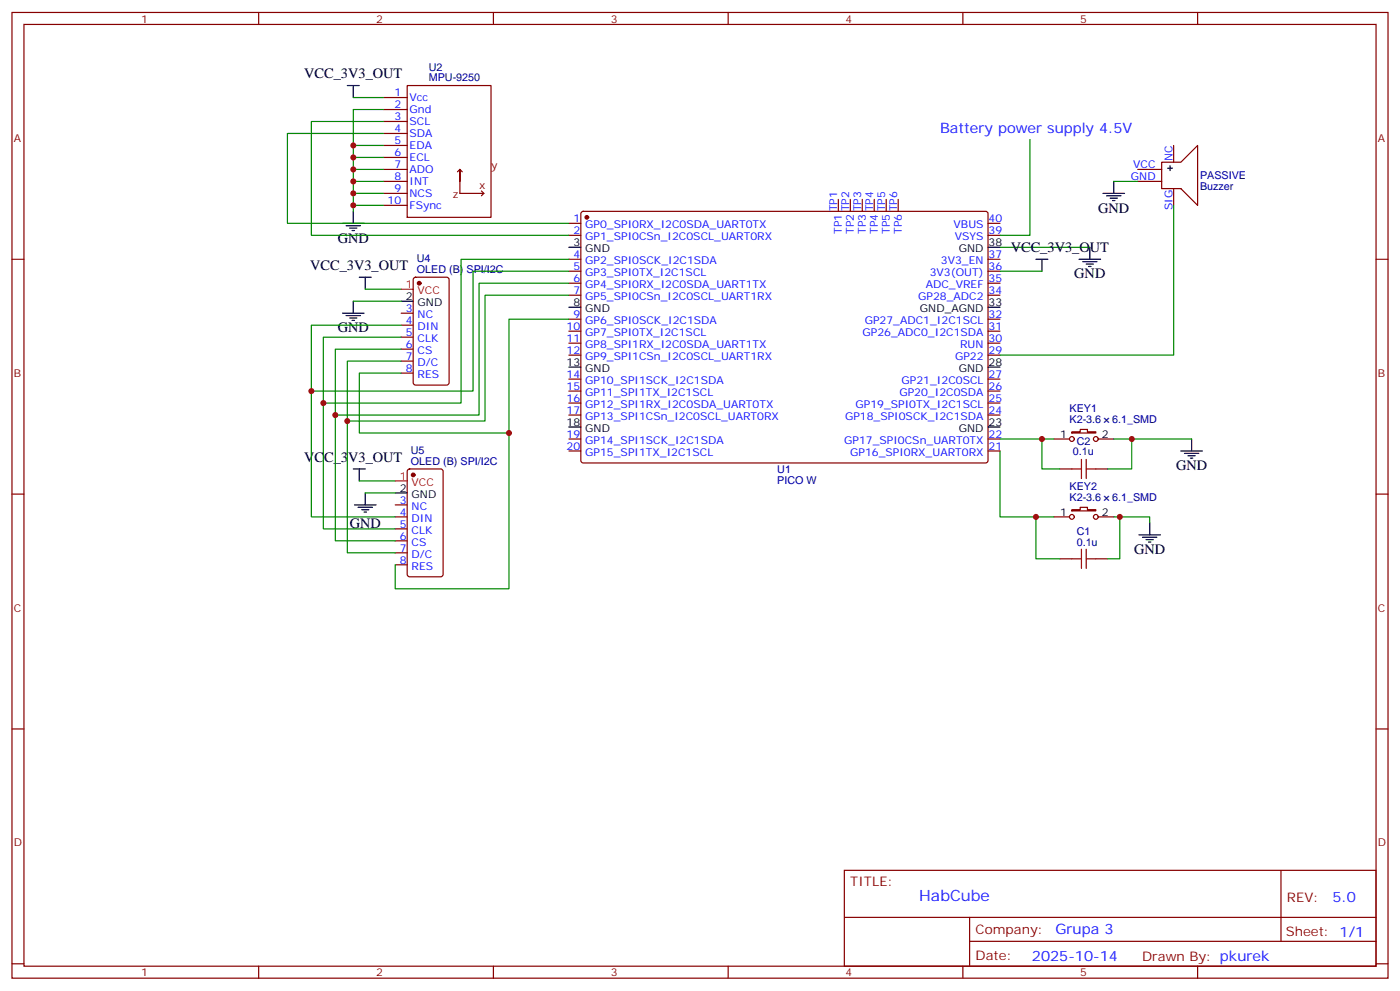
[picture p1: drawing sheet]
<svg xmlns="http://www.w3.org/2000/svg" width="412mm" height="292mm" viewBox="0 0 412 292" stroke-linecap="round" stroke-linejoin="round" font-family="sans-serif">
<g fill="none" stroke="#870000" stroke-width=".35">
<path d="M3.5 3.7h405.4v284.3h-405.4zM7.1 7.2h398.2v277.3h-398.2zM76.2 3.7v3.5M145.3 3.7v3.5M214.5 3.7v3.5M283.6 3.7v3.5M352.8 3.7v3.5M112.9 28.7h7M112.9 32.2h7M112.9 35.8h7M112.9 39.3h7M119.9 25.2h24.7v38.8h-24.7z"/>
<path d="M112.9 42.8h7M112.9 46.4h7M112.9 49.9h7M112.9 53.4h7M112.9 56.9h7M134.8 50.6l.7-.7 .7 .7M135.5 53.4v-3.5v7h7M141.8 56.2l.7 .7M142.5 56.9l-.7 .7M246.9 58.7v3.5M250.5 58.7v3.5M254 58.7v3.5"/>
<path d="M257.5 58.7v3.5M261.1 58.7v3.5M264.6 58.7v3.5M335.1 49.9h7.1M335.1 53.4h7.1M342.2 47.8h5.6l5-5v17.7l-5-5h-5.6zM345.7 42.8v5M345.7 55.5v5M3.5 76.3h3.6M112.9 60.5h7M167.6 76.3h3.5M167.6 65.8h3.5"/>
<path d="M167.6 69.3h3.5M167.6 79.9h3.5M171.3 62.4l.5-.2 118.8 .1 .4 .6v73l-.7 .4-118.8-.1-.4-.6v-72.7zM291 76.3h3.6M291 65.8h3.6M291 69.3h3.6M291 79.9h3.6M405.3 76.3h3.6M118.2 92.2h3.5M118.2 95.7h3.5M118.2 99.3h3.5M121.9 81.8l.5-.2h9.2l.6 .5 .1 30.6-.5 .6-9.4 .1-.6-.5-.1-30.6z"/>
<path d="M167.6 83.4h3.5M167.6 86.9h3.5M167.6 94h3.5M167.6 97.5h3.5M291 83.4h3.6M291 86.9h3.6M291 94h3.6M291 97.5h3.6M118.2 102.8h3.5M118.2 106.3h3.5M118.2 109.9h3.5M167.6 101h3.5"/>
<path d="M167.6 104.6h3.5M167.6 111.6h3.5M167.6 115.1h3.5M167.6 118.7h3.5M291 101h3.6M291 104.6h3.6M291 111.6h3.6M291 115.1h3.6M291 118.7h3.6M120.2 138.3l.4-.2h9.2l.7 .4v30.6l-.4 .7h-9.5l-.6-.4-.1-30.6zM167.6 129.3h3.5M167.6 122.2h3.5"/>
<path d="M167.6 132.8h3.5M291 129.3h3.6M291 122.2h3.6M291 132.8h3.6M310.4 129.3h4.6M312.2 138.1h3.5M315.7 127.1h2.5v-.7h2.1v.7h2.5v.4h-7.1zM322.8 138.1h3.5M323.5 129.3h4.6M3.5 145.5h3.6M116.4 152.2h3.5M116.4 148.7h3.5"/>
<path d="M116.4 155.7h3.5M116.4 159.2h3.5M310.4 152.2h4.6M315.7 150.1h2.5v-.7h2.1v.7h2.5v.3h-7.1zM323.5 152.2h4.6M405.3 145.5h3.6M116.4 162.8h3.5M116.4 166.3h3.5M312.2 164.5h3.5M322.8 164.5h3.5M3.5 214.6h3.6M405.3 214.6h3.6"/>
<path d="M248.7 256.3h156.6v28.2h-156.6zM377.3 256.3v20.9M248.7 270.1h156.5M285.6 277.2h119.6M285.6 270.1v14.1M3.5 283.8h3.6M76.2 284.5v3.5M145.3 284.5v3.5M214.5 284.5v3.5M283.6 284.5v3.5M352.8 284.5v3.5M405.3 283.8h3.6"/>
<circle cx="315.7" cy="129.3" r=".71"/>
<circle cx="322.8" cy="129.3" r=".71"/>
<circle cx="315.7" cy="152.2" r=".71"/>
<circle cx="322.8" cy="152.2" r=".71"/>
</g>
<g fill="none" stroke="#000" stroke-width=".35">
<path d="M102.3 25.2h3.5M104.1 25.2v3.5M324.9 56.9h6.4M326 57.6h4.2M327 58.3h2.1M327.7 59.1h.7M328.1 53.4v3.5M344 49.5h1.4M344.7 48.8v1.4M100.9 65.8h6.3M102 66.5h4.2M103 67.2h2.1"/>
<path d="M103.7 67.9h.7M104.1 62.2v3.6M167.6 72.8h3.5M291 72.8h3.6M305.2 76.3h3.5M306.9 76.3v3.6M317.9 76.3h6.3M318.9 77h4.2M320 77.8h2.1M320.7 78.5h.7M321 72.8v3.5M100.9 92.2h6.3"/>
<path d="M102 92.9h4.2M103 93.6h2.1M103.7 94.3h.7M104.1 88.7v3.5M105.8 81.6h3.6M107.6 81.6v3.6M118.2 88.7h3.5M167.6 90.5h3.5M291 90.5h3.6M167.6 108.1h3.5M291 108.1h3.6M104.1 138.1h3.5"/>
<path d="M105.8 138.1v3.5M167.6 125.7h3.5M291 125.7h3.6M347.8 132.8h6.4M348.9 133.5h4.2M350 134.2h2.1M350.7 134.9h.7M351 129.3v3.5M104.4 148.7h6.4M105.5 149.4h4.2M106.5 150.1h2.2M107.2 150.8h.7"/>
<path d="M107.6 145.1v3.6M116.4 145.1h3.5M335.5 157.5h6.3M336.5 158.2h4.3M337.6 158.9h2.1M338.3 159.6h.7M338.7 154v3.5"/>
</g>
<g fill="none" stroke="#008700" stroke-width=".35">
<path d="M104.1 28.7h8.8M112.9 32.2h-8.8v30M112.9 35.8h-21.2v33.5h75.9M112.9 39.3h-28.2v26.5h82.9M104.1 53.4h8.8M104.1 42.8h8.8M104.1 46.4h8.8M104.1 49.9h8.8M104.1 56.9h8.8M303.4 41.1v28.2h-8.8M328.1 53.4h7M104.1 60.5h8.8"/>
<path d="M167.6 79.9h-28.3v35.2h-47.6v-19.4h26.5M167.6 76.3h-31.8v42.4h-40.6v-19.4h23M294.6 72.8h26.4M294.6 79.9h12.3M345.7 60.5v44.1h-51.1M104.1 88.7h14.1M107.6 85.2h10.6M167.6 83.4h-26.5v38.8h-42.3v-19.4h19.4M167.6 86.9h-24.7v37.1h-40.6v-17.7h15.9M167.6 94h-17.7v33.5h-44.1v-17.6h12.4M91.7 115.1v37.1h24.7M95.2 118.7v37h21.2"/>
<path d="M98.8 122.2v37h17.6M102.3 124v38.8h14.1M149.9 127.5v45.9h-33.5v-7.1M294.6 132.8v19.4h15.8M294.6 129.3h15.8M306.9 129.3v8.8h5.3M328.1 129.3h22.9M333.4 129.3v8.8h-7.1M105.8 141.6h10.6M107.6 145.1h8.8M305.2 152.2v12.3h7M328.1 152.2h10.6v1.8"/>
<path d="M329.8 152.2v12.3h-3.5"/>
</g>
<path d="M315.7 138.1h2.9M318.6 135.3v5.6M320 135.3v5.6M320 138.1h2.8M315.7 164.5h2.9M318.6 161.7v5.7M320 164.5h2.8M320 161.7v5.7" fill="none" stroke="#a10000" stroke-width=".35"/>
<g fill="#870000" stroke="#870000" stroke-width=".35">
<circle cx="123.5" cy="83.4" r=".53"/>
<circle cx="121.7" cy="139.8" r=".53"/>
<circle cx="172.9" cy="64" r=".53"/>
</g>
<path d="M118.2 85.2h3.5M116.4 141.6h3.5" fill="none" stroke="#f00" stroke-width=".35"/>
<g fill="#c00">
<circle cx="306.9" cy="129.3" r=".88"/>
<circle cx="333.4" cy="129.3" r=".88"/>
<circle cx="329.8" cy="152.2" r=".88"/>
<circle cx="305.2" cy="152.2" r=".88"/>
<circle cx="104.1" cy="42.8" r=".88"/>
<circle cx="104.1" cy="46.4" r=".88"/>
<circle cx="104.1" cy="49.9" r=".88"/>
<circle cx="104.1" cy="53.4" r=".88"/>
<circle cx="104.1" cy="56.9" r=".88"/>
<circle cx="104.1" cy="60.5" r=".88"/>
<circle cx="91.7" cy="115.1" r=".88"/>
<circle cx="98.8" cy="122.2" r=".88"/>
<circle cx="102.3" cy="124" r=".88"/>
<circle cx="149.9" cy="127.5" r=".88"/>
<circle cx="95.3" cy="118.7" r=".88"/>
</g>
<text font-size="4.6" fill="#00f" x="270.8" y="265.3">HabCube</text>
<g font-size="4.2">
<text x="89.6" y="23.1">VCC_3V3_OUT</text>
<text x="323.5" y="62.6">GND</text>
<text x="99.5" y="71.4">GND</text>
<text x="297.7" y="74.3">VCC_3V3_OUT</text>
<text x="91.4" y="79.6">VCC_3V3_OUT</text>
<text x="316.4" y="82">GND</text>
<text x="99.5" y="97.9">GND</text>
<text x="89.6" y="135.9">VCC_3V3_OUT</text>
<text x="346.4" y="138.4">GND</text>
<text x="103" y="155.4">GND</text>
<text x="334.1" y="163.1">GND</text>
</g>
<g font-size="4.2" fill="#00f">
<text x="276.9" y="39.3">Battery power supply 4.5V</text>
<text x="392.5" y="265.5">5.0</text>
<text x="310.9" y="275.1">Grupa 3</text>
<text x="304" y="282.9">2025-10-14</text>
</g>
<g font-size="3.9" fill="#800">
<text x="250.5" y="260.8">TITLE:</text>
<text x="379.1" y="265.5">REV:</text>
<text x="287.4" y="275">Company:</text>
<text x="378.7" y="275.7">Sheet: 1/1</text>
<text x="287.4" y="282.7">Date:</text>
<text x="336.4" y="282.8">Drawn By: pkurek</text>
</g>
<g font-size="3.2" fill="#800">
<text x="41.6" y="6.7">1</text>
<text x="110.8" y="6.7">2</text>
<text x="179.9" y="6.7">3</text>
<text x="249.1" y="6.7">4</text>
<text x="318.2" y="6.7">5</text>
<text x="4.1" y="41.8">A</text>
<text x="405.9" y="41.8">A</text>
<text x="144.6" y="49.9">y</text>
<text x="133.3" y="58.3">z</text>
<text x="141.1" y="55.5">x</text>
<text x="4.1" y="110.9">B</text>
<text x="405.9" y="110.9">B</text>
<text x="4.1" y="180.1">C</text>
<text x="405.9" y="180.1">C</text>
<text x="4.1" y="249.2">D</text>
<text x="405.9" y="249.2">D</text>
<text x="41.6" y="287.5">1</text>
<text x="110.8" y="287.5">2</text>
<text x="179.9" y="287.5">3</text>
<text x="249.1" y="287.5">4</text>
<text x="318.2" y="287.5">5</text>
</g>
<g font-size="3.2" fill="#000080">
<text x="126.3" y="24">MPU-9250</text>
<text x="126.3" y="20.8">U2</text>
<text x="353.5" y="52.8">PASSIVE</text>
<text x="353.5" y="56">Buzzer</text>
<text x="122.8" y="77.2">U4</text>
<text x="122.8" y="80.5">OLED (B) SPI/I2C</text>
<text x="315.1" y="124.5">K2-3.6</text>
<text x="315.1" y="121.3">KEY1</text>
<text x="327.6" y="124.5">6.1_SMD</text>
<text x="317.2" y="131.1">C2</text>
<text x="121" y="136.9">OLED (B) SPI/I2C</text>
<text x="121" y="133.7">U5</text>
<text x="316.1" y="133.9">0.1u</text>
<text x="229" y="142.5">PICO W</text>
<text x="229" y="139.4">U1</text>
<text x="315.1" y="147.4">K2-3.6</text>
<text x="315.1" y="144.3">KEY2</text>
<text x="327.6" y="147.4">6.1_SMD</text>
<text x="317.2" y="160.7">0.1u</text>
<text x="317.2" y="157.6">C1</text>
</g>
<g font-size="3.2" fill="#00f">
<text x="116.2" y="28.4">1</text>
<text x="120.6" y="29.8">Vcc</text>
<text x="116.2" y="31.9">2</text>
<text x="116.2" y="35.4">3</text>
<text x="120.6" y="33.3">Gnd</text>
<text x="116.2" y="38.9">4</text>
<text x="120.6" y="36.8">SCL</text>
<text x="120.6" y="40.4">SDA</text>
<text x="116.2" y="42.5">5</text>
<text x="116.2" y="46">6</text>
<text x="120.6" y="43.9">EDA</text>
<text x="120.6" y="47.4">ECL</text>
<text x="345.4" y="47.4" transform="rotate(-90 345.4 47.4)">NC</text>
<text x="116.2" y="49.5">7</text>
<text x="116.2" y="53.1">8</text>
<text x="120.6" y="50.9">ADO</text>
<text x="333.1" y="53.1">GND</text>
<text x="333.8" y="49.5">VCC</text>
<text x="116.2" y="56.6">9</text>
<text x="120.6" y="54.5">INT</text>
<text x="120.6" y="58">NCS</text>
<text x="114.1" y="60.1">10</text>
<text x="120.6" y="61.5">FSync</text>
<text x="168.9" y="65.4">1</text>
<text x="246.6" y="62.2" transform="rotate(-90 246.6 62.2)">TP1</text>
<text x="250.1" y="62.2" transform="rotate(-90 250.1 62.2)">TP2</text>
<text x="253.6" y="62.2" transform="rotate(-90 253.6 62.2)">TP3</text>
<text x="257.2" y="62.2" transform="rotate(-90 257.2 62.2)">TP4</text>
<text x="260.7" y="62.2" transform="rotate(-90 260.7 62.2)">TP5</text>
<text x="264.2" y="62.2" transform="rotate(-90 264.2 62.2)">TP6</text>
<text x="291.2" y="65.4">40</text>
<text x="345.4" y="61.8" transform="rotate(-90 345.4 61.8)">SIG</text>
<text x="168.9" y="68.9">2</text>
<text x="172.4" y="67.2">GP0_SPI0RX_I2C0SDA_UART0TX</text>
<text x="172.4" y="70.7">GP1_SPI0CSn_I2C0SCL_UART0RX</text>
<text x="248" y="68.8" transform="rotate(-90 248 68.8)">TP1</text>
<text x="251.5" y="68.8" transform="rotate(-90 251.5 68.8)">TP2</text>
<text x="255.1" y="68.8" transform="rotate(-90 255.1 68.8)">TP3</text>
<text x="258.6" y="68.8" transform="rotate(-90 258.6 68.8)">TP4</text>
<text x="262.1" y="68.8" transform="rotate(-90 262.1 68.8)">TP5</text>
<text x="265.6" y="68.8" transform="rotate(-90 265.6 68.8)">TP6</text>
<text x="280.9" y="67.2">VBUS</text>
<text x="281.3" y="70.7">VSYS</text>
<text x="291.2" y="68.9">39</text>
<text x="168.9" y="76">4</text>
<text x="172.4" y="77.8">GP2_SPI0SCK_I2C1SDA</text>
<text x="277.1" y="77.8">3V3_EN</text>
<text x="291.2" y="76">37</text>
<text x="168.9" y="79.5">5</text>
<text x="168.9" y="83">6</text>
<text x="172.4" y="81.3">GP3_SPI0TX_I2C1SCL</text>
<text x="273.9" y="81.3">3V3(OUT)</text>
<text x="291.2" y="83">35</text>
<text x="291.2" y="79.5">36</text>
<text x="168.9" y="86.6">7</text>
<text x="172.4" y="84.8">GP4_SPI0RX_I2C0SDA_UART1TX</text>
<text x="172.4" y="88.3">GP5_SPI0CSn_I2C0SCL_UART1RX</text>
<text x="270.5" y="88.3">GP28_ADC2</text>
<text x="272.7" y="84.8">ADC_VREF</text>
<text x="291.2" y="86.6">34</text>
<text x="119.5" y="91.9">3</text>
<text x="119.5" y="95.4">4</text>
<text x="123" y="93.6">NC</text>
<text x="168.9" y="93.6">9</text>
<text x="172.4" y="95.4">GP6_SPI0SCK_I2C1SDA</text>
<text x="254.7" y="95.4">GP27_ADC1_I2C1SCL</text>
<text x="291.2" y="93.6">32</text>
<text x="119.5" y="98.9">5</text>
<text x="123" y="97.2">DIN</text>
<text x="123" y="100.7">CLK</text>
<text x="166.9" y="97.2">10</text>
<text x="166.9" y="100.7">11</text>
<text x="172.4" y="98.9">GP7_SPI0TX_I2C1SCL</text>
<text x="254.1" y="98.9">GP26_ADC0_I2C1SDA</text>
<text x="291.2" y="100.7">30</text>
<text x="291.2" y="97.2">31</text>
<text x="119.5" y="102.4">6</text>
<text x="119.5" y="106">7</text>
<text x="123" y="104.2">CS</text>
<text x="123" y="107.7">D/C</text>
<text x="166.9" y="104.2">12</text>
<text x="172.4" y="102.4">GP8_SPI1RX_I2C0SDA_UART1TX</text>
<text x="172.4" y="106">GP9_SPI1CSn_I2C0SCL_UART1RX</text>
<text x="281.3" y="106">GP22</text>
<text x="282.8" y="102.4">RUN</text>
<text x="291.2" y="104.2">29</text>
<text x="119.5" y="109.5">8</text>
<text x="123" y="111.3">RES</text>
<text x="166.9" y="111.3">14</text>
<text x="172.4" y="113">GP10_SPI1SCK_I2C1SDA</text>
<text x="265.6" y="113">GP21_I2C0SCL</text>
<text x="291.2" y="111.3">27</text>
<text x="166.9" y="114.8">15</text>
<text x="166.9" y="118.3">16</text>
<text x="172.4" y="116.6">GP11_SPI1TX_I2C1SCL</text>
<text x="265" y="116.6">GP20_I2C0SDA</text>
<text x="291.2" y="118.3">25</text>
<text x="291.2" y="114.8">26</text>
<text x="166.9" y="121.8">17</text>
<text x="172.4" y="120.1">GP12_SPI1RX_I2C0SDA_UART0TX</text>
<text x="172.4" y="123.6">GP13_SPI1CSn_I2C0SCL_UART0RX</text>
<text x="248.9" y="123.6">GP18_SPI0SCK_I2C1SDA</text>
<text x="252" y="120.1">GP19_SPI0TX_I2C1SCL</text>
<text x="291.2" y="121.8">24</text>
<text x="166.9" y="128.9">19</text>
<text x="172.4" y="130.7">GP14_SPI1SCK_I2C1SDA</text>
<text x="248.7" y="130.7">GP17_SPI0CSn_UART0TX</text>
<text x="291.2" y="128.9">22</text>
<text x="166.9" y="132.4">20</text>
<text x="172.4" y="134.2">GP15_SPI1TX_I2C1SCL</text>
<text x="250.4" y="134.2">GP16_SPI0RX_UART0RX</text>
<text x="291.2" y="132.4">21</text>
<text x="117.8" y="148.3">3</text>
<text x="117.8" y="151.8">4</text>
<text x="117.8" y="155.4">5</text>
<text x="121.2" y="150.1">NC</text>
<text x="121.2" y="153.6">DIN</text>
<text x="117.8" y="158.9">6</text>
<text x="121.2" y="157.1">CLK</text>
<text x="121.2" y="160.7">CS</text>
<text x="117.8" y="162.4">7</text>
<text x="117.8" y="165.9">8</text>
<text x="121.2" y="164.2">D/C</text>
<text x="121.2" y="167.7">RES</text>
</g>
<g font-size="3.2">
<text x="168.9" y="72.5">3</text>
<text x="172.4" y="74.2">GND</text>
<text x="282.5" y="74.2">GND</text>
<text x="291.2" y="72.5">38</text>
<text x="119.5" y="88.3">2</text>
<text x="123" y="90.1">GND</text>
<text x="168.9" y="90.1">8</text>
<text x="172.4" y="91.9">GND</text>
<text x="271" y="91.9">GND_AGND</text>
<text x="291.2" y="90.1">33</text>
<text x="166.9" y="107.7">13</text>
<text x="291.2" y="107.7">28</text>
<text x="172.4" y="109.5">GND</text>
<text x="282.5" y="109.5">GND</text>
<text x="166.9" y="125.4">18</text>
<text x="291.2" y="125.4">23</text>
<text x="172.4" y="127.1">GND</text>
<text x="282.5" y="127.1">GND</text>
<text x="312.3" y="128.9">1</text>
<text x="324.6" y="128.9">2</text>
<text x="117.8" y="144.8">2</text>
<text x="121.2" y="146.5">GND</text>
<text x="312.3" y="151.8">1</text>
<text x="324.6" y="151.8">2</text>
</g>
<g font-size="3.2" fill="#f00">
<text x="119.5" y="84.8">1</text>
<text x="123" y="86.6">VCC</text>
<text x="117.8" y="141.3">1</text>
<text x="121.2" y="143">VCC</text>
</g>
</svg>
